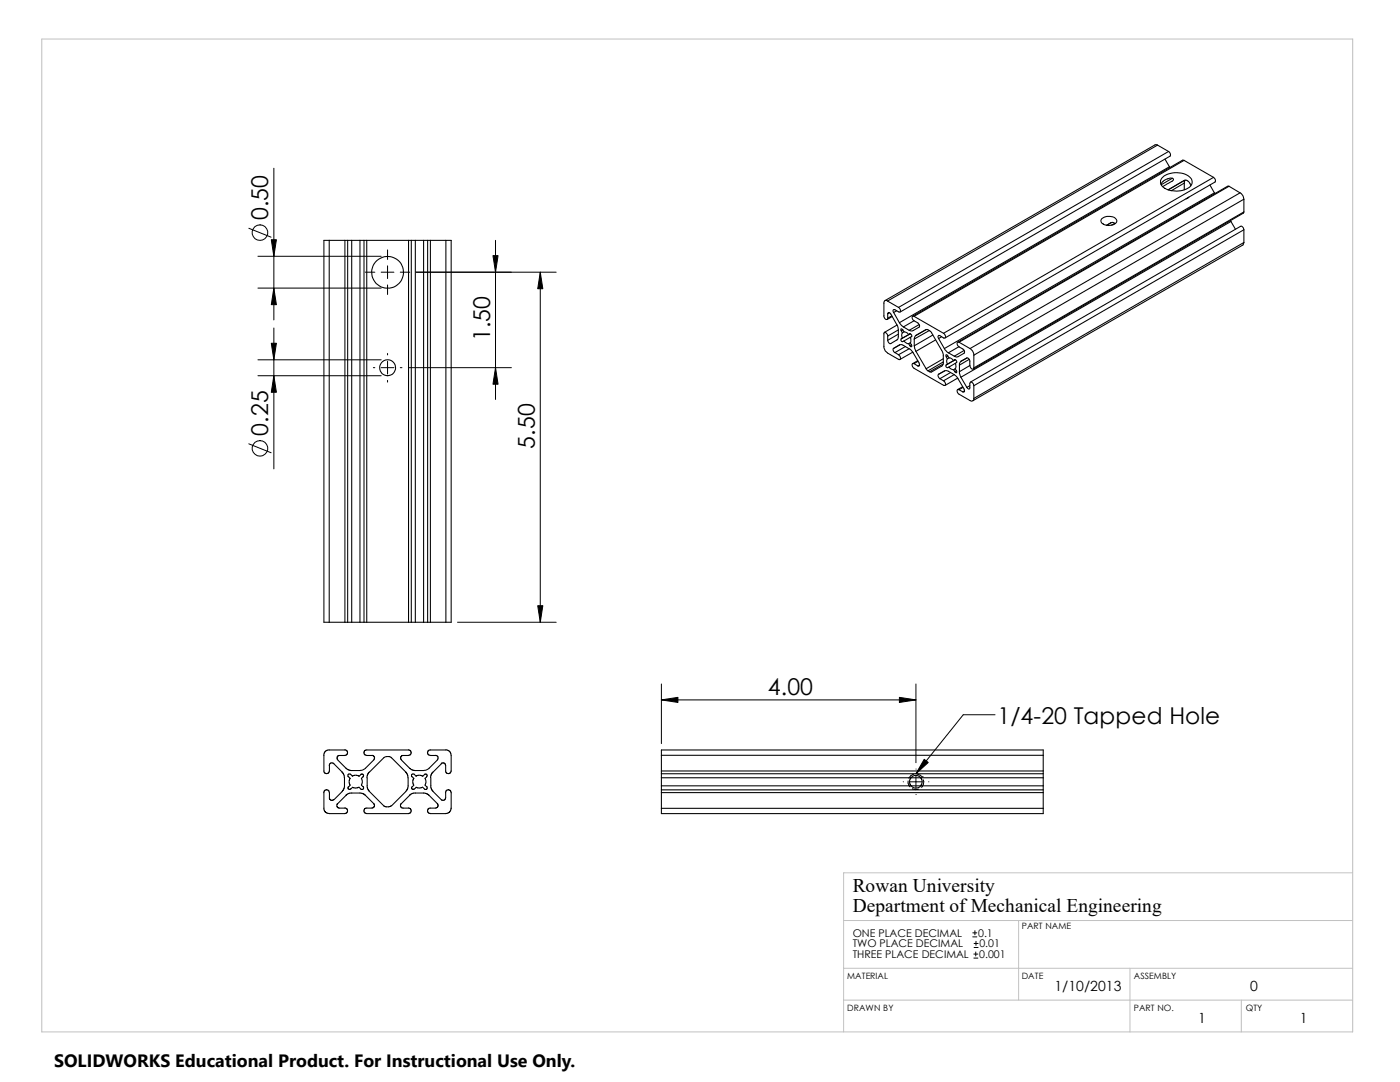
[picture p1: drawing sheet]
<svg xmlns="http://www.w3.org/2000/svg" width="279mm" height="216mm" viewBox="0 0 279 216" stroke-linecap="round" stroke-linejoin="round" font-family="sans-serif">
<path d="M8.3 7.8h261.7v198.1h-261.7zM270 174.2h-101.6v31.7M168.4 199.6h101.6M168.4 193.2h101.6M168.4 183.7h101.6M203.3 183.7v15.9M225.5 193.2v12.7M247.7 199.6v6.3" fill="none" stroke="#c0c0c0" stroke-width=".2"/>
<g fill="none" stroke="#000" stroke-width=".21">
<path d="M231 29l-.5-.1-53.9 31.1M231 29l2.2 1.2M231 29l-53.9 31.1M231.7 36.8a2.06 2.06 0 0 1 2.4-1.1l.1 .2-.3 .3-1.9 1.1M231.9 35.6a4.3 4.3 0 0 1 5.9 .1 1.58 1.58 0 0 1-1.4 2.1 4.5 4.5 0 0 1-4.6-.8l-.2-.5v-.5zM232.5 31.7l.9 1.6M233.1 37.9l3.3-1.9zM233.2 30.2l.4 .4-.1 .6-53.9 31.1M233.2 30.2l-53.9 31.1M233.4 33.3l.1 .1M233.4 33.3l-53.9 31.1M234 35.6l-2.3 1.3"/>
<path d="M236.3 32h-.3l-53.8 31.1M236.3 32l-53.9 31.1M236.3 32l5.9 3.4M236.3 36.5l-2.5 1.6M236.3 36.5v1.4M236.4 36h.5l.2 .2 .6 .9M236.6 35.9l-.3 .6M237 39.5h.1M237.3 39.3l-.6 .4M241.5 36.9l.9 1.6M242.2 35.4l.3 .4v.5l-53.9 31.1M242.2 35.4l-53.9 31.1"/>
<path d="M242.4 38.5l.1 .1M242.4 38.5l-53.9 31.1M245.3 37.2h-.3l-53.9 31.1M245.3 37.2l-53.9 31.1M245.3 37.2l2.2 1.3M247.5 38.5l-53.9 31.1M247.5 38.5a1.55 1.55 0 0 1 .7 1.3M248.2 39.8l-53.8 31.1M248.2 39.8v2.5M65.7 48v76.2M65.7 48h3.1M65.7 48h-1.1v76.2h1.1"/>
<path d="M68.8 48h.6M68.8 48v76.2M69.4 48h.8M69.4 48v76.2M70.2 48h1.6M70.2 48v76.2M71.8 48h.8M71.8 48v76.2M72.6 48h.6M72.6 48v76.2M73.2 48v76.2M73.2 48h8.3"/>
<path d="M81.5 48h.6M81.5 48v76.2M82.1 48h.8M82.1 48v76.2M82.9 48h1.6M82.9 48v76.2M84.5 48h.8M84.5 48v76.2M85.3 48h.6M85.3 48v76.2M85.9 48v76.2M85.9 48h3.1"/>
<path d="M89 48v76.2M89 48h1v76.2h-1M219.9 43.6a2.2 2.2 0 0 1 2.9 .2 .96 .96 0 0 1-1.2 1.2 1.42 1.42 0 0 1-1.9-1.1zM220.9 45l.8-.6zM221.7 44.4h.3l.5 .2M222.5 44.6l-.7 .3M245.6 44l.1 .2M245.7 44.2l-53.9 31.1M245.7 44.2l.8 1.5M248.2 42.3v.2l-54 31.2M248.2 48.4l-.2 .5-53.9 31.1M248.2 42.3l-53.8 31.1"/>
<path d="M248.2 45.8v2.6M248.2 45.8l-53.8 31.2M248.2 48.4l-53.8 31.1M248.2 45.8l-.3-.6h-.3l-53.9 31M177.1 60.1l2.2 1.2M177.1 60.1a.43 .43 0 0 0-.5-.1 .43 .43 0 0 0-.2 .5v2.5a.51 .51 0 0 0 .2 .6 .51 .51 0 0 0 .6 0v-.1M177.2 62.6v.9M177.2 67.1v.8M177.2 67.1l-.2-.6-.5-.2-.1 2.8a1.64 1.64 0 0 0 .7 1.3l2.2 1.3a.41 .41 0 0 0 .5-.3 .41 .41 0 0 0-.3-.5l-.2-.1M177.2 62.6l.2-.2 .4 .3 1.3 2.3 .2 .8M177.5 62.4l-.3 .2M178 63l-.8 .5"/>
<path d="M178.1 63.2l-1.1 .6M178.4 62.4l1.1 2M178.6 70.4l.7 .4M178.9 62l-.5 .4M179 64.9l-2.5 1.4M179.3 65.8v1.5l-.2 .5-1.3 .7a.58 .58 0 0 1-.6-.6M179.3 65.8l-2.1 1.3M179.3 66.7l-2.1 1.2M179.3 61.3a.5 .5 0 0 1 .4 .5 .5 .5 0 0 1-.2 .5l-.9-.5a.3 .3 0 0 0-.4 .1 .3 .3 0 0 0 .2 .5M179.5 64.4l.8 .8M179.9 67.6a.33 .33 0 0 0-.1 .4 .33 .33 0 0 0 .4 .2l.2-.2M179.9 66l.2 .4"/>
<path d="M180.1 67.5l-.2 .1M180.1 66.4l-.1 .3 .1 .8M180.2 65.8l.2 .4M180.2 65.8l-.3 .2M180.2 65.8l-.4-.2 .1 .4M180.3 65.2l1.1 .7M180.4 66.2l-.3 .2M180.4 68l.6 .5 .4 .1M180.4 66.2l.5 .1 .5 .5M180.7 69.1l-2.1 1.3M181.4 68.6l.2 .4M181.4 69.6l.7 .5 1.3 2.3a.32 .32 0 0 1 .2 .4 .32 .32 0 0 1-.4 .2"/>
<path d="M181.4 69.6l-1.5-.9-1.5 .8a.58 .58 0 0 0 .2 .9M181.4 69.6l-2.1 1.2M181.6 66.6l-.2 .2M181.6 66.6h.1M181.6 66.6a.36 .36 0 0 1 .3 .2 .36 .36 0 0 1 0 .4M181.6 66.6l-1.5 .9M181.6 66.6l-1.7 1M181.7 67.3l.1 .3-.1 .8M181.7 68.4l.2 .4M181.7 68.4l-.3 .2M181.7 67.3l-1.3 .7M181.9 68.8v.4l-.3-.2"/>
<path d="M181.9 67.2l-.2 .1M181.9 67.2h.1M181.9 68.8l-.3 .2M182.2 70.3l-2.6 1.4M182.4 64l.8 .4a.59 .59 0 0 1 .2 .9l-1.3 .7-.7-.1M182.4 64l-2.1 1.2M182.4 63.1l5.9 3.4M182.4 72.6l.8 .4M182.4 63.1h-.1a.5 .5 0 0 0-.3 .5 .5 .5 0 0 0 .4 .4M182.4 72.6a.41 .41 0 0 0-.4 .3 .41 .41 0 0 0 .3 .5l6.3 3.5 .1-.3-.4-.6M182.5 69l.3 1.1M182.5 67.6v1.4"/>
<path d="M182.8 66.9l2.1-1.2 .6 .3 .4 .3 2.2 3.9 .2 .8v1.6l-.2 .3-2.2 1.4-.4-.1M182.8 70.1l2 3.5M182.8 66.9l-.3 .3v.4M183.1 72l-.9 .6M183.2 72.1l-.8 .5M183.4 64.8l-2 1.1M183.5 72.8l-.3 .2M184.8 73.6l.4 .4M184.8 65.7l-2 1.2M185.2 74l.3 .2M185.5 66l-3 1.6M186.2 66.8l-3.7 2.2"/>
<path d="M186.7 67.8l-3.9 2.3M187.3 74.7l1.3-.7h.3l1.6 .8 .4 .3 1.5 2.5 .1 .5-.3 .1M187.3 67.6l1.2 2M187.3 74.7a.63 .63 0 0 0 .3 .9M187.6 75.6l.7 .4M187.9 67.2l-.6 .4M188.2 72.6l-2.7 1.6M188.3 71.6l-3.5 2M188.3 72.2l-3.1 1.8M188.3 66.5a.53 .53 0 0 1 .4 .4 .53 .53 0 0 1-.2 .6l-1.1-.6-.2 .2 .1 .5M188.5 69.6l.8 .8M188.5 74l-1.2 .7"/>
<path d="M188.8 71.2l.3 .4M188.8 72.8a.33 .33 0 0 0 0 .4 .33 .33 0 0 0 .3 .2l.3-.2M189.1 71.6l-.2 .3 .2 .8-.3 .1M189.1 71l.3 .4M189.1 71l-.3 .2M189.1 71l-.3-.2v.4M189.3 70.4l1.2 .7M189.4 73.2l.5 .5 .4 .1M189.4 71.4l.3 .1 .6 .5M189.4 71.4l-.3 .2M189.7 74.3l-2.1 1.3M190.3 73.8l.2 .4"/>
<path d="M190.4 74.8l-2.1 1.2M190.5 71.8l-.2 .2M190.5 71.8a.34 .34 0 0 1 .4 .2 .34 .34 0 0 1 0 .3M190.6 71.8h-.1M190.6 71.8l-.3 .2M190.6 71.8l-1.8 1M190.6 73.6l.3 .4M190.6 73.6l-.3 .2M190.6 72.5l-1.2 .7M190.6 72.5a.9 .9 0 0 1 0 1.1M190.9 74v.4l-.4-.2M190.9 72.3l-.3 .2"/>
<path d="M190.9 72.3h.1M190.9 74l-.4 .2M191.1 75.4l-2.5 1.5M191.4 69.2l-2.1 1.2M191.4 68.3l2.2 1.3M191.4 77.8l.8 .4M191.4 68.3l-.1-.1a.53 .53 0 0 0-.3 .6 .53 .53 0 0 0 .4 .4l.8 .4a.58 .58 0 0 1 .2 .9l-1.3 .7-.6-.1M191.4 77.8l-.1-.1a.5 .5 0 0 0-.3 .5 .5 .5 0 0 0 .4 .5l2.2 1.2a.46 .46 0 0 0 .5 .1 .46 .46 0 0 0 .3-.5M191.5 72.9v1.3M191.5 74.2l.3 1.1M191.8 72.1l-.3 .8M191.8 72.1l1.2-.6a.58 .58 0 0 1 .5 .6v.8"/>
<path d="M191.8 75.3l1.2 2M192.1 77.2l-1 .5M192.2 77.3l-.8 .5M192.4 69.9l-1.9 1.2M192.5 78l-.3 .2M193 71.4l-1.2 .7M193.4 71.7l-1.9 1.2M193.5 72.9l-2 1.3M193.5 77l-.5 .3M193.5 72.9a.52 .52 0 0 0 .2 .6 .52 .52 0 0 0 .6 0l.1-.1M193.6 69.6a1.54 1.54 0 0 1 .8 1.3M194.4 77a.47 .47 0 0 0-.2-.6 .47 .47 0 0 0-.7 .1v1.1h-.2l-.3-.3"/>
<path d="M194.4 70.9v2.5M194.4 77v2.5M65.7 124.2h3.1M68.8 124.2h.6M69.4 124.2h.8M70.2 124.2h1.6M71.8 124.2h.8M72.6 124.2h.6M73.2 124.2h8.3M81.5 124.2h.6M82.1 124.2h.8M82.9 124.2h1.6"/>
<path d="M84.5 124.2h.8M85.3 124.2h.6M85.9 124.2h3.1M64.6 158.2l.1-.4 .3-.2 .5 .1 .2 .5 .1 1.3 .5 .2 .3-.1M64.6 150.7l.3-.7 .5-.4h3.6l.3 .2 .1 .4-.2 .4-1.7 .2-.3 .5 .2 .3M64.6 158.2v3.3l.4 .6 .7 .2h3.1l.4-.1 .2-.4-.1-.4-.5-.2M64.6 150.7v3.3l.2 .3 .4 .1 .4-.2 .1-1.5M65.7 152.7l.3-.4h.5l1.8 1.8M68.2 154.1l.5 .7v2.4l-.4 .7-1.7 1.7M69.6 155l.3 .3-.2 .4 .1 1M69.9 156.7l-.4 .3-.1 .3 .3 .2 .3-.1M70.3 154.9l.9-.2 .5 .2 .4-.4h.2a.31 .31 0 0 1 .1 .5l-.3 .3"/>
<path d="M70.4 154.9l-.5-.4a.32 .32 0 0 0-.4 .1 .32 .32 0 0 0 .1 .4M71.6 157.1l-.6 .2-.6-.2-.4 .3M72.1 155.3l.2 .5-.2 .9 .3 .3M72.4 156.9l.2 .3a.33 .33 0 0 1-.2 .3 .33 .33 0 0 1-.4-.1l-.3-.3M73.3 155.2v1.9l.4 .8M73.7 157.9l3 3 .9 .1 .5-.3M80.1 151.6l-.2-.3 .3-.5 1.7-.2 .2-.4-.1-.4-.5-.2h-8.5l-.4 .4 .1 .5 .5 .2h1.2l.3 .3v.4l-1.8 2-1.1 .4-2.3-.2-2.1-2M80.1 151.6l2.1 2 .5 .2 2.1-.1 .8-.3 1.7-1.8 .2-.3-.2-.4-.2-.2-1.6-.1-.2-.4 .2-.5 3.7-.1 .3 .2 .4 .3 .1 .6v3.1l-.2 .5-.3 .1-.5-.2-.1-1.8-.5-.2-.3 .2M80.9 154.1l.5 .7v2.6l-.4 .5-2.9 2.9M81 154.1l-3-3-.9-.1-.5 .2-3.1 3.1-.3 .9M83 154.9l.9-.2 .5 .2 .4-.4h.2a.31 .31 0 0 1 .1 .5l-.3 .3M83.1 154.9l-.5-.4a.31 .31 0 0 0-.4 .1 .31 .31 0 0 0 .1 .4l.3 .3-.2 .4v.5l.2 .5-.4 .3-.1 .3 .3 .2 .3-.1"/>
<path d="M84.3 157.1l-.6 .2-.6-.2-.4 .3M84.8 155.3l.2 .5-.2 .9 .3 .3M85.1 156.9l.2 .3a.33 .33 0 0 1-.2 .3 .33 .33 0 0 1-.4-.1l-.3-.3M86 155.2v1.9l.4 .8M86.4 157.9l1.7 1.7 .3 .1 .5-.3v-1.2M88.1 152.4l-1.9 1.9-.3 .9M88.9 158.2l.2-.5 .4-.1 .3 .1 .2 .2v3.4l-.2 .7-.8 .3h-3.1l-.4-.1-.2-.4 .1-.4 .3-.2h1.5l.3-.5-.3-.3M132 157.6v.6M132 153.8v.6M132 156.8v.8M132 154.4v.8M132 150.7h76.2"/>
<path d="M132 157.6h76.2M132 154.4h76.2M132 155.2h76.2M132 156.8h76.2M132 158.2h76.2M132 150.7v3.1M132 155.2v1.6M132 158.2v3.1M132 153.8h76.2M132 150.7v-1.1h76.2v1.1M181.8 155.2l-.3 .5v.6l.2 .4a1.19 1.19 0 0 0 2.1 0l.2-.4-.1-1a1.38 1.38 0 0 0-2.1-.1M208.2 157.6v.6"/>
<path d="M208.2 153.8v.6M208.2 156.8v.8M208.2 154.4v.8M208.2 150.7v3.1M208.2 155.2v1.6M208.2 158.2v3.1M74.5 160.4l.3 .3-.3 .5h-1.5l-.3 .2-.1 .4 .2 .4 .4 .1h8.3l.4-.1 .2-.4-.1-.4-.5-.2M74.6 160.4l-1.9-1.9-.3-.2-2.6-.1-.6 .3-2 2v.4l.4 .3h1.2M87.3 160.4l-1.9-1.9-.3-.2-2.6-.1-.6 .3-2 2v.4l.4 .3h1.2M132 161.3h76.2M132 161.3v1h76.2v-1"/>
<circle cx="77.3" cy="54.3" r="3.2"/>
<circle cx="77.4" cy="73.4" r="1.58"/>
</g>
<g fill="none" stroke="#000" stroke-width=".2">
<path d="M54.7 33.6v30.2M49.7 45.6l4.4 1.7M51.5 57.5h24.6M51.5 51.1h24.6M72.9 54.3h1.9M76.1 54.3h2.5M77.3 49.9v1.9M77.3 53v2.6M77.3 56.9v1.9M79.9 54.3h1.9M83.1 54.3h27.9M98.9 48v31.7"/>
<path d="M107.8 54.3v69.9M51.5 75h24.6M51.5 71.8h24.6M54.7 65.4v28.2M74.5 73.4h.3M76.1 73.4h2.5M77.3 70.5v.3M77.3 72.1v2.5M77.3 75.9v.3M79.9 73.4h.3M81.5 73.4h20.6M49.7 88.6l4.4 1.7"/>
<path d="M91.3 124.2h19.7M132 136.5v11.9M132 139.7h50.8M182.8 136.5v15.7M180.3 156h.1M181.2 155.8v.5l.4 .7M181.5 156h2.6M182.1 157.4l.6 .2 .6-.2M182.4 154.5l-.7 .3-.3 .4M182.8 154.7v2.6M182.8 153.5h.1M182.8 158.5h.1"/>
<path d="M183 154.4l1.1 .6M184.1 155h.1M184.3 155.6a1.33 1.33 0 0 1-.4 1.5M185.3 156h.1M198.6 142.6h-6.4l-9.4 11.8M194.1 186.9h.8M194.1 186.1h.8M194.4 191.2h.8M194.4 190.4h.8M194.4 189.1h.8M194.4 188.3h.8M194.6 185.7v.8"/>
<path d="M194.7 189.9v.9M194.8 187.8v.8"/>
<circle cx="51.9" cy="46.4" r="1.55"/>
<circle cx="51.9" cy="89.5" r="1.55"/>
</g>
<path d="M54.1 47.8h1.1l-.5 3.3zM54.7 57.5l.5 3.3h-1.1zM98.4 51h1l-.5 3.3zM107.8 54.3l.5 3.3h-1zM54.7 75l.5 3.3h-1.1zM54.1 68.5h1.1l-.5 3.3zM98.9 73.4l.5 3.3h-1zM107.3 120.9h1l-.5 3.3zM132 139.7l3.3-.6v1.1zM179.5 139.1l3.3 .6-3.3 .5zM184.4 151.5l.9 .6-2.5 2.3z" fill="#000" stroke="#000" stroke-width=".2"/>
<path d="M10.8 209.2h104.1v6.7h-104.1z" fill="#fff"/>
<g font-size="4.6">
<text x="53.5" y="43.9" transform="rotate(-90 53.5 43.9)">0.50</text>
<text x="97.8" y="68.1" transform="rotate(-90 97.8 68.1)">1.50</text>
<text x="53.5" y="87" transform="rotate(-90 53.5 87)">0.25</text>
<text x="106.7" y="89.6" transform="rotate(-90 106.7 89.6)">5.50</text>
<text x="153.2" y="138.7">4.00</text>
<text x="199.1" y="144.4">1/4-20 Tapped Hole</text>
</g>
<g font-size="3.9">
<text x="170.2" y="178.1">Rowan University</text>
<text x="170.2" y="181.9">Department of Mechanical Engineering</text>
</g>
<text font-size="3.6" x="10.8" y="213">SOLIDWORKS Educational Product. For Instructional Use Only.</text>
<g font-size="2.8">
<text x="210.4" y="197.7">1/10/2013</text>
<text x="249.5" y="197.7">0</text>
<text x="239.1" y="204.2">1</text>
<text x="259.4" y="204.2">1</text>
</g>
<g font-size="2.1">
<text x="170.2" y="186.9">ONE PLACE DECIMAL</text>
<text x="170.2" y="189.1">TWO PLACE DECIMAL</text>
<text x="170.2" y="191.2">THREE PLACE DECIMAL</text>
<text x="195.2" y="186.9">0.1</text>
<text x="195.4" y="191.2">0.001</text>
<text x="195.5" y="189.1">0.01</text>
</g>
<g font-size="1.7">
<text x="203.9" y="185.3">PART NAME</text>
<text x="169.1" y="195.3">MATERIAL</text>
<text x="203.9" y="195.3">DATE</text>
<text x="226.3" y="195.3">ASSEMBLY</text>
<text x="169.1" y="201.8">DRAWN BY</text>
<text x="226.3" y="201.8">PART NO.</text>
<text x="248.6" y="201.8">QTY</text>
</g>
</svg>
